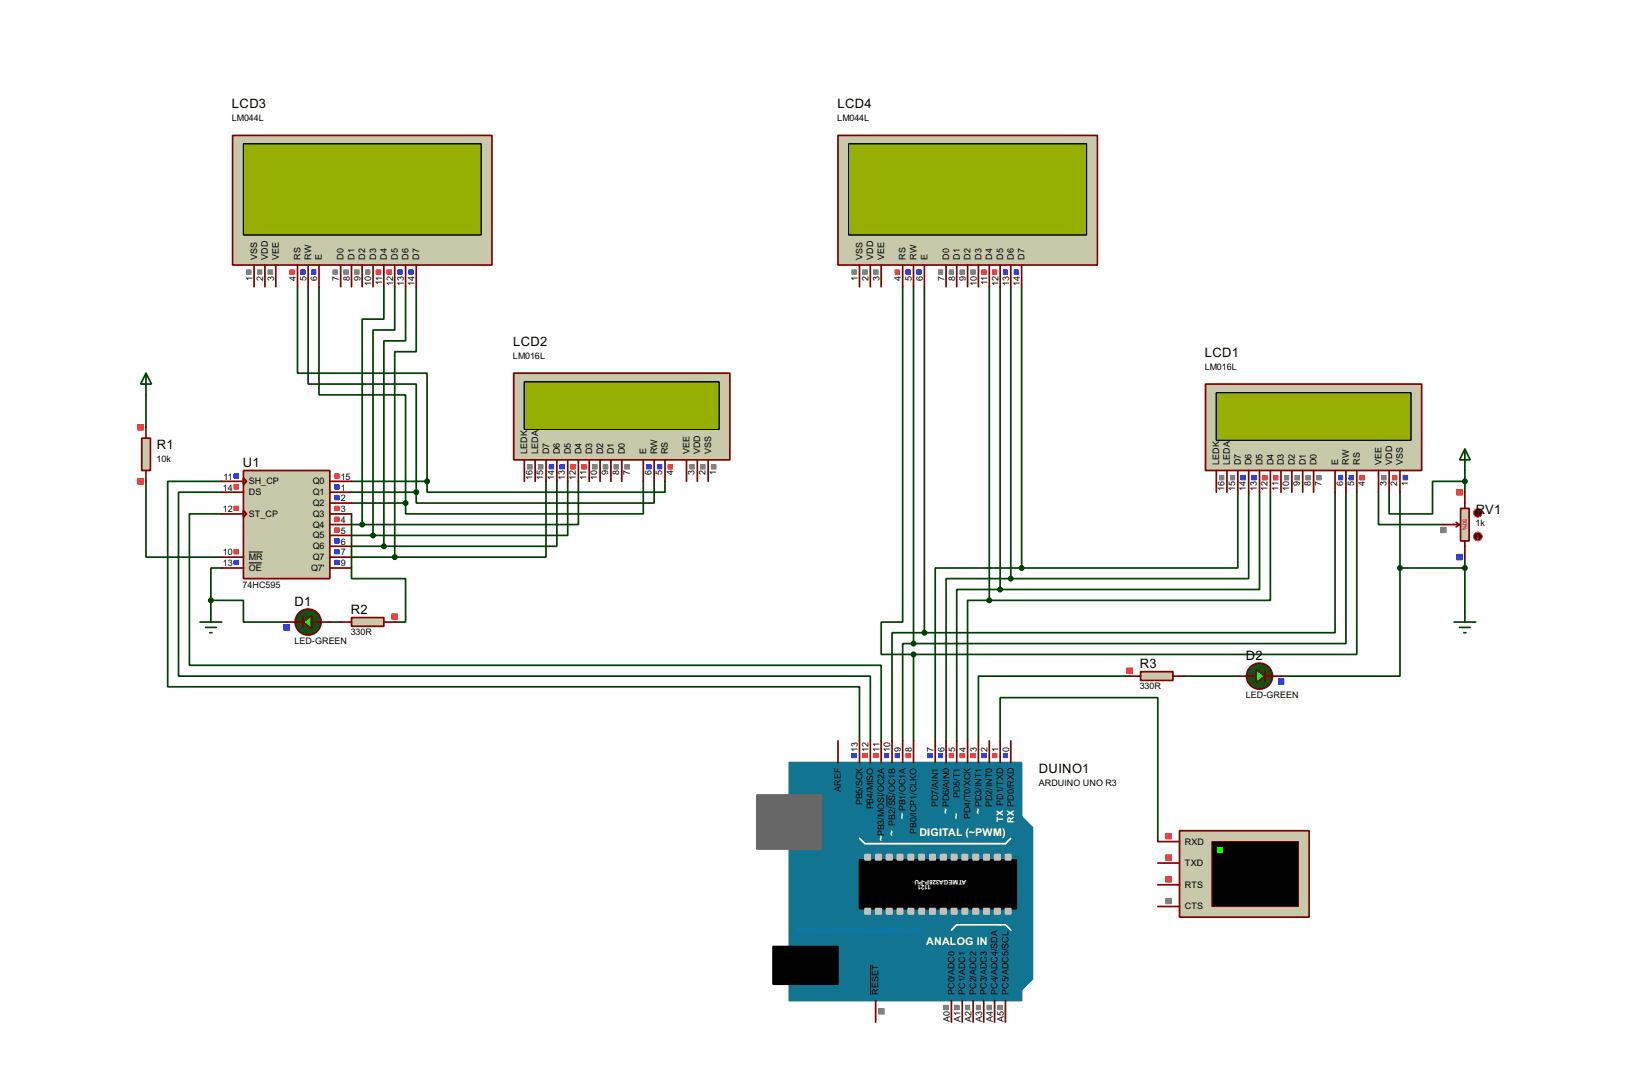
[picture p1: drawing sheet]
<svg xmlns="http://www.w3.org/2000/svg" width="383mm" height="256mm" viewBox="0 0 383 256" stroke-linecap="round" stroke-linejoin="round" font-family="sans-serif">
<g fill="none" stroke="#004000" stroke-width=".4">
<path d="M69.9 67.4v20.3h30.5v25.4M72.4 67.4v22.8h25.4v25.4M75 67.4v25.4h20.3v25.4M90.2 67.4v7.6h-5.1v48.2M92.8 67.4v10.1h-5.1v48.3M95.3 67.4v12.7h-5.1v48.2M97.8 67.4v15.2h-5v48.3M212.1 67.4v78.7h-5v7.6h7.6M214.7 67.4v83.8M217.2 67.4v81.2M232.5 67.4v73.6M235 67.4v71.1"/>
<path d="M237.5 67.4v68.5M240.1 67.4v66M34.3 92.8v7.6M34.3 113.1v17.8h17.8M52.1 113.1h-12.7v48.2h162.6v12.7M52.1 115.6h-10.1v43.2h162.5v15.2M82.6 113.1h17.8M82.6 115.6h15.2M82.6 118.2h12.7M100.4 113.1v2.5h55.9v-2.5M128.3 113.1v17.8h-35.5M130.9 113.1v15.2h-40.7"/>
<path d="M133.4 113.1v12.7h-45.7M135.9 113.1v10.1h-50.8M151.2 113.1v7.6h-55.9v-2.5M153.7 113.1v5.1h-55.9v-2.6M290.9 115.6v17.8h-50.8M293.4 115.6v20.3h-55.9M296 115.6v22.9h-61M298.5 115.6v25.4h-66M313.7 115.6v33h-96.5M316.3 115.6v35.6h-101.6M318.8 115.6v38.1h-104.1M323.9 115.6v7.6h15.2"/>
<path d="M329 115.6v17.8M344.2 113.1h-7.6v7.6h-10.2v-5.1M344.2 110.5v5.1M52.1 120.7h-7.6v35.6h162.6v17.7M52.1 133.4h-2.5v7.6M82.6 120.7v15.2h12.7v10.2h-2.5M82.6 123.2h2.5M82.6 125.8h5.1M82.6 128.3h7.6M82.6 130.9h10.2M235 138.5h-10.2v35.5M237.5 135.9h-15.2v38.1"/>
<path d="M240.1 133.4h-20.3v40.6M329 133.4v25.4h-28M329 133.4h15.2M344.2 130.9v12.7M49.6 141h7.6v5.1h10.2M49.6 141v2.6M77.5 146.1h2.6M214.7 151.2h-2.6v22.8M214.7 153.7v20.3M217.2 148.6h-7.6v25.4M232.5 141h-5.1v33M265.5 158.8h-35.6v15.2"/>
<path d="M278.2 158.8h12.7M235 174v-10.1h37.1v33.8"/>
</g>
<path d="M240.1 191.8l2.5 2.6v35.5l-2.5 2.6z" fill-rule="evenodd" fill="#117491" stroke="#117491" stroke-width=".4"/>
<path d="M185.5 179.1h54.6v55.9h-54.6z" fill="#117491" stroke="#117491" stroke-width=".4"/>
<path d="M177.9 186.7h15.2v12.7h-15.2z" fill="#686767" stroke="#686767" stroke-width=".4"/>
<path d="M202 202h36.8v11.4h-36.8zM181.7 222.3h15.2v8.9h-15.2z" fill="#000" stroke="#000" stroke-width=".4"/>
<path d="M202 196.9l1.3 1.3h33l1.2-1.3M223.6 218.5l1.2-1.3h11.5l1.2 1.3" fill="none" stroke="#fff" stroke-width=".4"/>
<g fill="#c0c0c0" stroke="#c0c0c0" stroke-width=".4">
<path d="M203.3 200.7h1.2v1.3h-1.2z"/>
<path d="M205.8 200.7h1.3v1.3h-1.3z"/>
<path d="M208.3 200.7h1.3v1.3h-1.3z"/>
<path d="M210.9 200.7h1.2v1.3h-1.2z"/>
<path d="M213.4 200.7h1.3v1.3h-1.3z"/>
<path d="M216 200.7h1.2v1.3h-1.2z"/>
<path d="M218.5 200.7h1.3v1.3h-1.3z"/>
<path d="M221 200.7h1.3v1.3h-1.3z"/>
<path d="M223.6 200.7h1.2v1.3h-1.2z"/>
<path d="M226.1 200.7h1.3v1.3h-1.3z"/>
<path d="M228.7 200.7h1.2v1.3h-1.2z"/>
<path d="M231.2 200.7h1.3v1.3h-1.3z"/>
<path d="M233.7 200.7h1.3v1.3h-1.3z"/>
<path d="M236.3 200.7h1.2v1.3h-1.2z"/>
<path d="M203.3 213.4h1.2v1.3h-1.2z"/>
<path d="M205.8 213.4h1.3v1.3h-1.3z"/>
<path d="M208.3 213.4h1.3v1.3h-1.3z"/>
<path d="M210.9 213.4h1.2v1.3h-1.2z"/>
<path d="M213.4 213.4h1.3v1.3h-1.3z"/>
<path d="M216 213.4h1.2v1.3h-1.2z"/>
<path d="M218.5 213.4h1.3v1.3h-1.3z"/>
<path d="M221 213.4h1.3v1.3h-1.3z"/>
<path d="M223.6 213.4h1.2v1.3h-1.2z"/>
<path d="M226.1 213.4h1.3v1.3h-1.3z"/>
<path d="M228.7 213.4h1.2v1.3h-1.2z"/>
<path d="M231.2 213.4h1.3v1.3h-1.3z"/>
<path d="M233.7 213.4h1.3v1.3h-1.3z"/>
<path d="M236.3 213.4h1.2v1.3h-1.2z"/>
</g>
<g fill="none" stroke="#800000" stroke-width=".4">
<path d="M196.9 174v5.1M202 174v5.1M204.5 174v5.1M207.1 174v5.1M209.6 174v5.1M212.1 174v5.1M214.7 174v5.1M219.8 174v5.1M222.3 174v5.1M224.8 174v5.1M227.4 174v5.1M229.9 174v5.1"/>
<path d="M232.5 174v5.1M235 174v5.1M237.5 174v5.1M205.8 235v5.1M223.6 235v5.1M226.1 235v5.1M228.7 235v5.1M231.2 235v5.1M233.7 235v5.1M236.3 235v5.1"/>
</g>
<path d="M208.4 186.6v2.8M204.6 226.6v7.1" fill="none" stroke="#000" stroke-width=".23"/>
<g fill="none" stroke="#4040ff" stroke-width=".23">
<path d="M200.2 177h1M200.2 177.1h1M200.2 177.2h1M200.2 177.3h1M200.2 177.4h1M200.2 177.5h1M200.2 177.6h1M200.2 177.7h1M200.2 177.8h1M200.2 177.9h1M200.2 178h1M207.8 177h1"/>
<path d="M207.8 177.1h1M207.8 177.2h1M207.8 177.3h1M207.8 177.4h1M207.8 177.5h1M207.8 177.6h1M207.8 177.7h1M207.8 177.8h1M207.8 177.9h1M207.8 178h1M210.4 177h1M210.4 177.1h1"/>
<path d="M210.4 177.2h1M210.4 177.3h1M210.4 177.4h1M210.4 177.5h1M210.4 177.6h1M210.4 177.7h1M210.4 177.8h1M210.4 177.9h1M210.4 178h1M218 177h1M218 177.1h1M218 177.2h1"/>
<path d="M218 177.3h1M218 177.4h1M218 177.5h1M218 177.6h1M218 177.7h1M218 177.8h1M218 177.9h1M218 178h1M220.5 177h1M220.5 177.1h1M220.5 177.2h1M220.5 177.3h1"/>
<path d="M220.5 177.4h1M220.5 177.5h1M220.5 177.6h1M220.5 177.7h1M220.5 177.8h1M220.5 177.9h1M220.5 178h1M230.7 177h1M230.7 177.1h1M230.7 177.2h1M230.7 177.3h1M230.7 177.4h1"/>
<path d="M230.7 177.5h1M230.7 177.6h1M230.7 177.7h1M230.7 177.8h1M230.7 177.9h1M230.7 178h1M235.8 177h1M235.8 177.1h1M235.8 177.2h1M235.8 177.3h1M235.8 177.4h1M235.8 177.5h1"/>
<path d="M235.8 177.6h1M235.8 177.7h1M235.8 177.8h1M235.8 177.9h1M235.8 178h1"/>
</g>
<g fill="none" stroke="#ff4040" stroke-width=".23">
<path d="M202.7 177h1.1M202.7 177.1h1.1M202.7 177.2h1.1M202.7 177.3h1.1M202.7 177.4h1.1M202.7 177.5h1.1M202.7 177.6h1.1M202.7 177.7h1.1M202.7 177.8h1.1M202.7 177.9h1.1M202.7 178h1.1M205.3 177h1"/>
<path d="M205.3 177.1h1M205.3 177.2h1M205.3 177.3h1M205.3 177.4h1M205.3 177.5h1M205.3 177.6h1M205.3 177.7h1M205.3 177.8h1M205.3 177.9h1M205.3 178h1M212.9 177h1M212.9 177.1h1"/>
<path d="M212.9 177.2h1M212.9 177.3h1M212.9 177.4h1M212.9 177.5h1M212.9 177.6h1M212.9 177.7h1M212.9 177.8h1M212.9 177.9h1M212.9 178h1M223.1 177h1M223.1 177.1h1M223.1 177.2h1"/>
<path d="M223.1 177.3h1M223.1 177.4h1M223.1 177.5h1M223.1 177.6h1M223.1 177.7h1M223.1 177.8h1M223.1 177.9h1M223.1 178h1M225.6 177h1M225.6 177.1h1M225.6 177.2h1M225.6 177.3h1"/>
<path d="M225.6 177.4h1M225.6 177.5h1M225.6 177.6h1M225.6 177.7h1M225.6 177.8h1M225.6 177.9h1M225.6 178h1M228.1 177h1.1M228.1 177.1h1.1M228.1 177.2h1.1M228.1 177.3h1.1M228.1 177.4h1.1"/>
<path d="M228.1 177.5h1.1M228.1 177.6h1.1M228.1 177.7h1.1M228.1 177.8h1.1M228.1 177.9h1.1M228.1 178h1.1M233.2 177h1M233.2 177.1h1M233.2 177.2h1M233.2 177.3h1M233.2 177.4h1M233.2 177.5h1"/>
<path d="M233.2 177.6h1M233.2 177.7h1M233.2 177.8h1M233.2 177.9h1M233.2 178h1"/>
</g>
<g fill="none" stroke="#808080" stroke-width=".23">
<path d="M206.4 236.9h1.3M206.4 237h1.3M206.4 237.1h1.3M206.4 237.2h1.3M206.4 237.3h1.3M206.4 237.4h1.3M206.4 237.5h1.3M206.4 237.6h1.3M206.4 237.7h1.3M206.4 237.8h1.3M206.4 237.9h1.3M206.4 238h1.3"/>
<path d="M206.4 238.1h1.3M206.4 238.2h1.3M221.8 236.1h1M221.8 236.2h1M221.8 236.3h1M221.8 236.4h1M221.8 236.5h1M221.8 236.6h1M221.8 236.7h1M221.8 236.8h1M221.8 236.9h1M221.8 237h1"/>
<path d="M221.8 237.1h1M221.8 237.2h1M224.3 236.1h1.1M224.3 236.2h1.1M224.3 236.3h1.1M224.3 236.4h1.1M224.3 236.5h1.1M224.3 236.6h1.1M224.3 236.7h1.1M224.3 236.8h1.1M224.3 236.9h1.1M224.3 237h1.1"/>
<path d="M224.3 237.1h1.1M224.3 237.2h1.1M226.9 236.1h1M226.9 236.2h1M226.9 236.3h1M226.9 236.4h1M226.9 236.5h1M226.9 236.6h1M226.9 236.7h1M226.9 236.8h1M226.9 236.9h1M226.9 237h1"/>
<path d="M226.9 237.1h1M226.9 237.2h1M229.4 236.1h1M229.4 236.2h1M229.4 236.3h1M229.4 236.4h1M229.4 236.5h1M229.4 236.6h1M229.4 236.7h1M229.4 236.8h1M229.4 236.9h1M229.4 237h1"/>
<path d="M229.4 237.1h1M229.4 237.2h1M232 236.1h1M232 236.2h1M232 236.3h1M232 236.4h1M232 236.5h1M232 236.6h1M232 236.7h1M232 236.8h1M232 236.9h1M232 237h1"/>
<path d="M232 237.1h1M232 237.2h1M234.5 236.1h1M234.5 236.2h1M234.5 236.3h1M234.5 236.4h1M234.5 236.5h1M234.5 236.6h1M234.5 236.7h1M234.5 236.8h1M234.5 236.9h1M234.5 237h1"/>
<path d="M234.5 237.1h1M234.5 237.2h1"/>
</g>
<path d="M283.3 90.2h50.8v20.3h-50.8z" fill="#c8c8aa" stroke="#800000" stroke-width=".4"/>
<path d="M285.8 92.3h45.7v11.1h-45.7z" fill="#324600" stroke="#000" stroke-width=".25"/>
<path d="M285.8 92.3h45.7v11.1h-45.7z" fill="#96af00" stroke="#000" stroke-width=".25"/>
<g fill="none" stroke="#800000" stroke-width=".4">
<path d="M285.8 110.5v5.1M288.3 110.5v5.1M290.9 110.5v5.1M293.4 110.5v5.1M296 110.5v5.1M298.5 110.5v5.1M301 110.5v5.1M303.6 110.5v5.1M306.1 110.5v5.1M308.7 110.5v5.1M313.7 110.5v5.1M316.3 110.5v5.1"/>
<path d="M318.8 110.5v5.1M323.9 110.5v5.1M326.4 110.5v5.1M329 110.5v5.1"/>
</g>
<g fill="none" stroke="#4040ff" stroke-width=".23">
<path d="M291.6 111.7h1.1M291.6 111.8h1.1M291.6 111.9h1.1M291.6 112h1.1M291.6 112.1h1.1M291.6 112.2h1.1M291.6 112.3h1.1M291.6 112.4h1.1M291.6 112.5h1.1M291.6 112.6h1.1M291.6 112.7h1.1M294.2 111.7h1"/>
<path d="M294.2 111.8h1M294.2 111.9h1M294.2 112h1M294.2 112.1h1M294.2 112.2h1M294.2 112.3h1M294.2 112.4h1M294.2 112.5h1M294.2 112.6h1M294.2 112.7h1M314.5 111.7h1M314.5 111.8h1"/>
<path d="M314.5 111.9h1M314.5 112h1M314.5 112.1h1M314.5 112.2h1M314.5 112.3h1M314.5 112.4h1M314.5 112.5h1M314.5 112.6h1M314.5 112.7h1M317 111.7h1.1M317 111.8h1.1M317 111.9h1.1"/>
<path d="M317 112h1.1M317 112.1h1.1M317 112.2h1.1M317 112.3h1.1M317 112.4h1.1M317 112.5h1.1M317 112.6h1.1M317 112.7h1.1M329.7 111.7h1.1M329.7 111.8h1.1M329.7 111.9h1.1M329.7 112h1.1"/>
<path d="M329.7 112.1h1.1M329.7 112.2h1.1M329.7 112.3h1.1M329.7 112.4h1.1M329.7 112.5h1.1M329.7 112.6h1.1M329.7 112.7h1.1"/>
</g>
<g fill="none" stroke="#ff4040" stroke-width=".23">
<path d="M296.7 111.7h1M296.7 111.8h1M296.7 111.9h1M296.7 112h1M296.7 112.1h1M296.7 112.2h1M296.7 112.3h1M296.7 112.4h1M296.7 112.5h1M296.7 112.6h1M296.7 112.7h1M299.3 111.7h1"/>
<path d="M299.3 111.8h1M299.3 111.9h1M299.3 112h1M299.3 112.1h1M299.3 112.2h1M299.3 112.3h1M299.3 112.4h1M299.3 112.5h1M299.3 112.6h1M299.3 112.7h1M319.6 111.7h1M319.6 111.8h1"/>
<path d="M319.6 111.9h1M319.6 112h1M319.6 112.1h1M319.6 112.2h1M319.6 112.3h1M319.6 112.4h1M319.6 112.5h1M319.6 112.6h1M319.6 112.7h1M327.2 111.7h1M327.2 111.8h1M327.2 111.9h1"/>
<path d="M327.2 112h1M327.2 112.1h1M327.2 112.2h1M327.2 112.3h1M327.2 112.4h1M327.2 112.5h1M327.2 112.6h1M327.2 112.7h1"/>
</g>
<g fill="none" stroke="#808080" stroke-width=".23">
<path d="M286.6 111.7h1M286.6 111.8h1M286.6 111.9h1M286.6 112h1M286.6 112.1h1M286.6 112.2h1M286.6 112.3h1M286.6 112.4h1M286.6 112.5h1M286.6 112.6h1M286.6 112.7h1M289.1 111.7h1"/>
<path d="M289.1 111.8h1M289.1 111.9h1M289.1 112h1M289.1 112.1h1M289.1 112.2h1M289.1 112.3h1M289.1 112.4h1M289.1 112.5h1M289.1 112.6h1M289.1 112.7h1M301.8 111.7h1M301.8 111.8h1"/>
<path d="M301.8 111.9h1M301.8 112h1M301.8 112.1h1M301.8 112.2h1M301.8 112.3h1M301.8 112.4h1M301.8 112.5h1M301.8 112.6h1M301.8 112.7h1M304.3 111.7h1.1M304.3 111.8h1.1M304.3 111.9h1.1"/>
<path d="M304.3 112h1.1M304.3 112.1h1.1M304.3 112.2h1.1M304.3 112.3h1.1M304.3 112.4h1.1M304.3 112.5h1.1M304.3 112.6h1.1M304.3 112.7h1.1M306.9 111.7h1M306.9 111.8h1M306.9 111.9h1M306.9 112h1"/>
<path d="M306.9 112.1h1M306.9 112.2h1M306.9 112.3h1M306.9 112.4h1M306.9 112.5h1M306.9 112.6h1M306.9 112.7h1M309.4 111.7h1M309.4 111.8h1M309.4 111.9h1M309.4 112h1M309.4 112.1h1"/>
<path d="M309.4 112.2h1M309.4 112.3h1M309.4 112.4h1M309.4 112.5h1M309.4 112.6h1M309.4 112.7h1M324.7 111.7h1M324.7 111.8h1M324.7 111.9h1M324.7 112h1M324.7 112.1h1M324.7 112.2h1"/>
<path d="M324.7 112.3h1M324.7 112.4h1M324.7 112.5h1M324.7 112.6h1M324.7 112.7h1"/>
</g>
<path d="M344.2 105.5l1.3 2.5h-2.5zM344.2 105.5v5" fill="none" stroke="#004000" stroke-width=".4"/>
<path d="M343.2 119.4h2v7.7h-2z" fill="#c8c8aa" stroke="#800000" stroke-width=".4"/>
<path d="M344.2 115.6v3.8M339.1 123.2h3.9M342.2 122.7l.8 .5M343 123.2l-.8 .6M344.2 127.1v3.8" fill="none" stroke="#800000" stroke-width=".4"/>
<circle cx="347.2" cy="120.5" r="1" fill="#400000" stroke="#f00" stroke-width=".23"/>
<path d="M347.3 119.9l.2 .3M347.3 119.9l-.3 .3M347.3 119.9v1.1" fill="none" stroke="#f00" stroke-width=".23"/>
<circle cx="347.2" cy="126" r="1" fill="#400000" stroke="#f00" stroke-width=".23"/>
<path d="M347 126.3l.3 .2M347.3 125.5v1M347.5 126.3l-.2 .2" fill="none" stroke="#f00" stroke-width=".23"/>
<g fill="none" stroke="#4040ff" stroke-width=".23">
<path d="M342.3 130.2h1.3M342.3 130.3h1.3M342.3 130.4h1.3M342.3 130.5h1.3M342.3 130.6h1.3M342.3 130.7h1.3M342.3 130.8h1.3M342.3 130.9h1.3M342.3 131h1.3M342.3 131.1h1.3M342.3 131.2h1.3M342.3 131.3h1.3"/>
<path d="M342.3 131.4h1.3M342.3 131.5h1.3"/>
</g>
<g fill="none" stroke="#ff4040" stroke-width=".23">
<path d="M342.3 115h1.3M342.3 115.1h1.3M342.3 115.2h1.3M342.3 115.3h1.3M342.3 115.4h1.3M342.3 115.5h1.3M342.3 115.6h1.3M342.3 115.7h1.3M342.3 115.8h1.3M342.3 115.9h1.3M342.3 116h1.3M342.3 116.1h1.3"/>
<path d="M342.3 116.2h1.3M342.3 116.3h1.3"/>
</g>
<g fill="none" stroke="#808080" stroke-width=".23">
<path d="M338.5 123.9h1.3M338.5 124h1.3M338.5 124.1h1.3M338.5 124.2h1.3M338.5 124.3h1.3M338.5 124.4h1.3M338.5 124.5h1.3M338.5 124.6h1.3M338.5 124.7h1.3M338.5 124.8h1.3M338.5 124.9h1.3M338.5 125h1.3"/>
<path d="M338.5 125.1h1.3"/>
</g>
<g fill="#004000" stroke="#004000" stroke-width=".4">
<circle cx="344.2" cy="113.1" r=".5"/>
<circle cx="344.2" cy="133.4" r=".5"/>
</g>
<path d="M277.2 195.1h30.4v20.3h-30.4z" fill="#c8c8aa" stroke="#800000" stroke-width=".4"/>
<path d="M284.8 197.7h20.3v15.2h-20.3z" fill="#000" stroke="#800000" stroke-width=".25"/>
<path d="M286.1 198.9h1.2v1.3h-1.2z" fill="#0f0"/>
<path d="M272.1 197.7h5.1M272.1 207.8h5.1M272.1 202.7h5.1M272.1 212.9h5.1" fill="none" stroke="#800000" stroke-width=".4"/>
<g fill="none" stroke="#ff4040" stroke-width=".23">
<path d="M274 195.8h1.3M274 195.9h1.3M274 196h1.3M274 196.1h1.3M274 196.2h1.3M274 196.3h1.3M274 196.4h1.3M274 196.5h1.3M274 196.6h1.3M274 196.7h1.3M274 196.8h1.3M274 196.9h1.3"/>
<path d="M274 197h1.3M274 205.9h1.3M274 206h1.3M274 206.1h1.3M274 206.2h1.3M274 206.3h1.3M274 206.4h1.3M274 206.5h1.3M274 206.6h1.3M274 206.7h1.3M274 206.8h1.3M274 206.9h1.3"/>
<path d="M274 207h1.3M274 207.1h1.3M274 200.8h1.3M274 200.9h1.3M274 201h1.3M274 201.1h1.3M274 201.2h1.3M274 201.3h1.3M274 201.4h1.3M274 201.5h1.3M274 201.6h1.3M274 201.7h1.3"/>
<path d="M274 201.8h1.3M274 201.9h1.3M274 202h1.3M274 202.1h1.3"/>
</g>
<g fill="none" stroke="#808080" stroke-width=".23">
<path d="M274 211h1.3M274 211.1h1.3M274 211.2h1.3M274 211.3h1.3M274 211.4h1.3M274 211.5h1.3M274 211.6h1.3M274 211.7h1.3M274 211.8h1.3M274 211.9h1.3M274 212h1.3M274 212.1h1.3"/>
<path d="M274 212.2h1.3M274 212.3h1.3"/>
</g>
<path d="M57.2 110.5h20.3v25.4h-20.3z" fill="#c8c8aa" stroke="#800000" stroke-width=".4"/>
<g fill="none" stroke="#800000" stroke-width=".4">
<path d="M52.1 113.1h5.1M52.1 115.6h5.1M57.2 112.3l.8 .8-.8 .7zM57.2 119.9l.8 .8-.8 .8zM77.5 113.1h5.1M77.5 115.6h5.1M77.5 118.2h5.1M52.1 120.7h5.1M52.1 130.9h5.1M52.1 133.4h5.1M77.5 120.7h5.1M77.5 123.2h5.1"/>
<path d="M77.5 125.8h5.1M77.5 128.3h5.1M77.5 130.9h5.1M77.5 133.4h5.1"/>
</g>
<path d="M58.5 129.7h3.2M58.5 132.2h3" fill="none" stroke="#000" stroke-width=".23"/>
<g fill="none" stroke="#ff4040" stroke-width=".23">
<path d="M55 118.9h1.1M55 119h1.1M55 119.1h1.1M55 119.2h1.1M55 119.3h1.1M55 119.4h1.1M55 119.5h1.1M55 119.6h1.1M55 119.7h1.1M55 119.8h1.1M55 119.9h1.1M55 113.8h1.1"/>
<path d="M55 113.9h1.1M55 114h1.1M55 114.1h1.1M55 114.2h1.1M55 114.3h1.1M55 114.4h1.1M55 114.5h1.1M55 114.6h1.1M55 114.7h1.1M55 114.8h1.1M55 114.9h1.1M78.7 111.3h1"/>
<path d="M78.7 111.4h1M78.7 111.5h1M78.7 111.6h1M78.7 111.7h1M78.7 111.8h1M78.7 111.9h1M78.7 112h1M78.7 112.1h1M78.7 112.2h1M78.7 112.3h1M78.7 118.9h1M78.7 119h1"/>
<path d="M78.7 119.1h1M78.7 119.2h1M78.7 119.3h1M78.7 119.4h1M78.7 119.5h1M78.7 119.6h1M78.7 119.7h1M78.7 119.8h1M78.7 119.9h1M55 129.1h1.1M55 129.2h1.1M55 129.3h1.1"/>
<path d="M55 129.4h1.1M55 129.5h1.1M55 129.6h1.1M55 129.7h1.1M55 129.8h1.1M55 129.9h1.1M55 130h1.1M55 130.1h1.1M78.7 121.5h1M78.7 121.6h1M78.7 121.7h1M78.7 121.8h1"/>
<path d="M78.7 121.9h1M78.7 122h1M78.7 122.1h1M78.7 122.2h1M78.7 122.3h1M78.7 122.4h1M78.7 122.5h1M78.7 124h1M78.7 124.1h1M78.7 124.2h1M78.7 124.3h1M78.7 124.4h1"/>
<path d="M78.7 124.5h1M78.7 124.6h1M78.7 124.7h1M78.7 124.8h1M78.7 124.9h1M78.7 125h1"/>
</g>
<g fill="none" stroke="#4040ff" stroke-width=".23">
<path d="M55 111.3h1.1M55 111.4h1.1M55 111.5h1.1M55 111.6h1.1M55 111.7h1.1M55 111.8h1.1M55 111.9h1.1M55 112h1.1M55 112.1h1.1M55 112.2h1.1M55 112.3h1.1M78.7 113.8h1"/>
<path d="M78.7 113.9h1M78.7 114h1M78.7 114.1h1M78.7 114.2h1M78.7 114.3h1M78.7 114.4h1M78.7 114.5h1M78.7 114.6h1M78.7 114.7h1M78.7 114.8h1M78.7 114.9h1M78.7 116.4h1"/>
<path d="M78.7 116.5h1M78.7 116.6h1M78.7 116.7h1M78.7 116.8h1M78.7 116.9h1M78.7 117h1M78.7 117.1h1M78.7 117.2h1M78.7 117.3h1M78.7 117.4h1M55 131.6h1.1M55 131.7h1.1"/>
<path d="M55 131.8h1.1M55 131.9h1.1M55 132h1.1M55 132.1h1.1M55 132.2h1.1M55 132.3h1.1M55 132.4h1.1M55 132.5h1.1M55 132.6h1.1M78.7 126.5h1M78.7 126.6h1M78.7 126.7h1"/>
<path d="M78.7 126.8h1M78.7 126.9h1M78.7 127h1M78.7 127.1h1M78.7 127.2h1M78.7 127.3h1M78.7 127.4h1M78.7 127.5h1M78.7 127.6h1M78.7 129.1h1M78.7 129.2h1M78.7 129.3h1"/>
<path d="M78.7 129.4h1M78.7 129.5h1M78.7 129.6h1M78.7 129.7h1M78.7 129.8h1M78.7 129.9h1M78.7 130h1M78.7 130.1h1M78.7 131.6h1M78.7 131.7h1M78.7 131.8h1M78.7 131.9h1"/>
<path d="M78.7 132h1M78.7 132.1h1M78.7 132.2h1M78.7 132.3h1M78.7 132.4h1M78.7 132.5h1M78.7 132.6h1"/>
</g>
<path d="M120.7 87.7h50.8v20.3h-50.8z" fill="#c8c8aa" stroke="#800000" stroke-width=".4"/>
<path d="M123.2 89.7h45.8v11.2h-45.8z" fill="#324600" stroke="#000" stroke-width=".25"/>
<path d="M123.2 89.7h45.8v11.2h-45.8z" fill="#96af00" stroke="#000" stroke-width=".25"/>
<g fill="none" stroke="#800000" stroke-width=".4">
<path d="M123.2 108v5.1M125.8 108v5.1M128.3 108v5.1M130.9 108v5.1M133.4 108v5.1M135.9 108v5.1M138.5 108v5.1M141 108v5.1M143.6 108v5.1M146.1 108v5.1M151.2 108v5.1M153.7 108v5.1"/>
<path d="M156.3 108v5.1M161.3 108v5.1M163.9 108v5.1M166.4 108v5.1"/>
</g>
<g fill="none" stroke="#4040ff" stroke-width=".23">
<path d="M129.1 109.1h1M129.1 109.2h1M129.1 109.3h1M129.1 109.4h1M129.1 109.5h1M129.1 109.6h1M129.1 109.7h1M129.1 109.8h1M129.1 109.9h1M129.1 110h1M129.1 110.1h1M129.1 110.2h1"/>
<path d="M131.6 109.1h1M131.6 109.2h1M131.6 109.3h1M131.6 109.4h1M131.6 109.5h1M131.6 109.6h1M131.6 109.7h1M131.6 109.8h1M131.6 109.9h1M131.6 110h1M131.6 110.1h1M131.6 110.2h1"/>
<path d="M151.9 109.1h1.1M151.9 109.2h1.1M151.9 109.3h1.1M151.9 109.4h1.1M151.9 109.5h1.1M151.9 109.6h1.1M151.9 109.7h1.1M151.9 109.8h1.1M151.9 109.9h1.1M151.9 110h1.1M151.9 110.1h1.1M151.9 110.2h1.1"/>
<path d="M154.5 109.1h1M154.5 109.2h1M154.5 109.3h1M154.5 109.4h1M154.5 109.5h1M154.5 109.6h1M154.5 109.7h1M154.5 109.8h1M154.5 109.9h1M154.5 110h1M154.5 110.1h1M154.5 110.2h1"/>
</g>
<g fill="none" stroke="#ff4040" stroke-width=".23">
<path d="M134.2 109.1h1M134.2 109.2h1M134.2 109.3h1M134.2 109.4h1M134.2 109.5h1M134.2 109.6h1M134.2 109.7h1M134.2 109.8h1M134.2 109.9h1M134.2 110h1M134.2 110.1h1M134.2 110.2h1"/>
<path d="M136.7 109.1h1M136.7 109.2h1M136.7 109.3h1M136.7 109.4h1M136.7 109.5h1M136.7 109.6h1M136.7 109.7h1M136.7 109.8h1M136.7 109.9h1M136.7 110h1M136.7 110.1h1M136.7 110.2h1"/>
<path d="M157 109.1h1M157 109.2h1M157 109.3h1M157 109.4h1M157 109.5h1M157 109.6h1M157 109.7h1M157 109.8h1M157 109.9h1M157 110h1M157 110.1h1M157 110.2h1"/>
</g>
<g fill="none" stroke="#808080" stroke-width=".23">
<path d="M124 109.1h1M124 109.2h1M124 109.3h1M124 109.4h1M124 109.5h1M124 109.6h1M124 109.7h1M124 109.8h1M124 109.9h1M124 110h1M124 110.1h1M124 110.2h1"/>
<path d="M126.5 109.1h1.1M126.5 109.2h1.1M126.5 109.3h1.1M126.5 109.4h1.1M126.5 109.5h1.1M126.5 109.6h1.1M126.5 109.7h1.1M126.5 109.8h1.1M126.5 109.9h1.1M126.5 110h1.1M126.5 110.1h1.1M126.5 110.2h1.1"/>
<path d="M139.2 109.1h1.1M139.2 109.2h1.1M139.2 109.3h1.1M139.2 109.4h1.1M139.2 109.5h1.1M139.2 109.6h1.1M139.2 109.7h1.1M139.2 109.8h1.1M139.2 109.9h1.1M139.2 110h1.1M139.2 110.1h1.1M139.2 110.2h1.1"/>
<path d="M141.8 109.1h1M141.8 109.2h1M141.8 109.3h1M141.8 109.4h1M141.8 109.5h1M141.8 109.6h1M141.8 109.7h1M141.8 109.8h1M141.8 109.9h1M141.8 110h1M141.8 110.1h1M141.8 110.2h1"/>
<path d="M144.3 109.1h1M144.3 109.2h1M144.3 109.3h1M144.3 109.4h1M144.3 109.5h1M144.3 109.6h1M144.3 109.7h1M144.3 109.8h1M144.3 109.9h1M144.3 110h1M144.3 110.1h1M144.3 110.2h1"/>
<path d="M146.9 109.1h1M146.9 109.2h1M146.9 109.3h1M146.9 109.4h1M146.9 109.5h1M146.9 109.6h1M146.9 109.7h1M146.9 109.8h1M146.9 109.9h1M146.9 110h1M146.9 110.1h1M146.9 110.2h1"/>
<path d="M162.1 109.1h1M162.1 109.2h1M162.1 109.3h1M162.1 109.4h1M162.1 109.5h1M162.1 109.6h1M162.1 109.7h1M162.1 109.8h1M162.1 109.9h1M162.1 110h1M162.1 110.1h1M162.1 110.2h1"/>
<path d="M164.6 109.1h1.1M164.6 109.2h1.1M164.6 109.3h1.1M164.6 109.4h1.1M164.6 109.5h1.1M164.6 109.6h1.1M164.6 109.7h1.1M164.6 109.8h1.1M164.6 109.9h1.1M164.6 110h1.1M164.6 110.1h1.1M164.6 110.2h1.1"/>
<path d="M167.2 109.1h1M167.2 109.2h1M167.2 109.3h1M167.2 109.4h1M167.2 109.5h1M167.2 109.6h1M167.2 109.7h1M167.2 109.8h1M167.2 109.9h1M167.2 110h1M167.2 110.1h1M167.2 110.2h1"/>
</g>
<path d="M34.3 87.7l1.3 2.5h-2.5zM34.3 87.7v5.1" fill="none" stroke="#004000" stroke-width=".4"/>
<path d="M33.3 102.9h2.1v7.6h-2.1z" fill="#c8c8aa" stroke="#800000" stroke-width=".4"/>
<path d="M34.3 100.4v2.5M34.3 110.5v2.6" fill="none" stroke="#800000" stroke-width=".4"/>
<g fill="none" stroke="#ff4040" stroke-width=".23">
<path d="M32.4 99.7h1.3M32.4 99.8h1.3M32.4 99.9h1.3M32.4 100h1.3M32.4 100.1h1.3M32.4 100.2h1.3M32.4 100.3h1.3M32.4 100.4h1.3M32.4 100.5h1.3M32.4 100.6h1.3M32.4 100.7h1.3M32.4 100.8h1.3"/>
<path d="M32.4 100.9h1.3M32.4 101h1.3M32.4 112.4h1.3M32.4 112.5h1.3M32.4 112.6h1.3M32.4 112.7h1.3M32.4 112.8h1.3M32.4 112.9h1.3M32.4 113h1.3M32.4 113.1h1.3M32.4 113.2h1.3M32.4 113.3h1.3"/>
<path d="M32.4 113.4h1.3M32.4 113.5h1.3M32.4 113.6h1.3M32.4 113.7h1.3"/>
</g>
<path d="M47 146.1h5.1M48.3 147.4h2.6M49.3 148.6h.5M49.6 143.6v2.5" fill="none" stroke="#004000" stroke-width=".4"/>
<path d="M54.7 31.8h60.9v30.5h-60.9z" fill="#c8c8aa" stroke="#800000" stroke-width=".4"/>
<path d="M57.2 33.8h55.9v21.4h-55.9z" fill="#324600" stroke="#000" stroke-width=".25"/>
<path d="M57.2 33.8h55.9v21.4h-55.9z" fill="#96af00" stroke="#000" stroke-width=".25"/>
<g fill="none" stroke="#800000" stroke-width=".4">
<path d="M59.7 62.3v5.1M62.3 62.3v5.1M64.8 62.3v5.1M69.9 62.3v5.1M72.4 62.3v5.1M75 62.3v5.1M80.1 62.3v5.1M82.6 62.3v5.1M85.1 62.3v5.1M87.7 62.3v5.1M90.2 62.3v5.1M92.8 62.3v5.1"/>
<path d="M95.3 62.3v5.1M97.8 62.3v5.1"/>
</g>
<g fill="none" stroke="#4040ff" stroke-width=".23">
<path d="M70.7 63.4h1M70.7 63.5h1M70.7 63.6h1M70.7 63.7h1M70.7 63.8h1M70.7 63.9h1M70.7 64h1M70.7 64.1h1M70.7 64.2h1M70.7 64.3h1M70.7 64.4h1M73.2 63.4h1"/>
<path d="M73.2 63.5h1M73.2 63.6h1M73.2 63.7h1M73.2 63.8h1M73.2 63.9h1M73.2 64h1M73.2 64.1h1M73.2 64.2h1M73.2 64.3h1M73.2 64.4h1M93.5 63.4h1M93.5 63.5h1"/>
<path d="M93.5 63.6h1M93.5 63.7h1M93.5 63.8h1M93.5 63.9h1M93.5 64h1M93.5 64.1h1M93.5 64.2h1M93.5 64.3h1M93.5 64.4h1M96.1 63.4h1M96.1 63.5h1M96.1 63.6h1"/>
<path d="M96.1 63.7h1M96.1 63.8h1M96.1 63.9h1M96.1 64h1M96.1 64.1h1M96.1 64.2h1M96.1 64.3h1M96.1 64.4h1"/>
</g>
<g fill="none" stroke="#ff4040" stroke-width=".23">
<path d="M68.1 63.4h1M68.1 63.5h1M68.1 63.6h1M68.1 63.7h1M68.1 63.8h1M68.1 63.9h1M68.1 64h1M68.1 64.1h1M68.1 64.2h1M68.1 64.3h1M68.1 64.4h1M88.4 63.4h1.1"/>
<path d="M88.4 63.5h1.1M88.4 63.6h1.1M88.4 63.7h1.1M88.4 63.8h1.1M88.4 63.9h1.1M88.4 64h1.1M88.4 64.1h1.1M88.4 64.2h1.1M88.4 64.3h1.1M88.4 64.4h1.1M91 63.4h1M91 63.5h1"/>
<path d="M91 63.6h1M91 63.7h1M91 63.8h1M91 63.9h1M91 64h1M91 64.1h1M91 64.2h1M91 64.3h1M91 64.4h1"/>
</g>
<g fill="none" stroke="#808080" stroke-width=".23">
<path d="M58 63.4h1M58 63.5h1M58 63.6h1M58 63.7h1M58 63.8h1M58 63.9h1M58 64h1M58 64.1h1M58 64.2h1M58 64.3h1M58 64.4h1M60.5 63.4h1"/>
<path d="M60.5 63.5h1M60.5 63.6h1M60.5 63.7h1M60.5 63.8h1M60.5 63.9h1M60.5 64h1M60.5 64.1h1M60.5 64.2h1M60.5 64.3h1M60.5 64.4h1M63 63.4h1.1M63 63.5h1.1"/>
<path d="M63 63.6h1.1M63 63.7h1.1M63 63.8h1.1M63 63.9h1.1M63 64h1.1M63 64.1h1.1M63 64.2h1.1M63 64.3h1.1M63 64.4h1.1M78.3 63.4h1M78.3 63.5h1M78.3 63.6h1"/>
<path d="M78.3 63.7h1M78.3 63.8h1M78.3 63.9h1M78.3 64h1M78.3 64.1h1M78.3 64.2h1M78.3 64.3h1M78.3 64.4h1M80.8 63.4h1M80.8 63.5h1M80.8 63.6h1M80.8 63.7h1"/>
<path d="M80.8 63.8h1M80.8 63.9h1M80.8 64h1M80.8 64.1h1M80.8 64.2h1M80.8 64.3h1M80.8 64.4h1M83.4 63.4h1M83.4 63.5h1M83.4 63.6h1M83.4 63.7h1M83.4 63.8h1"/>
<path d="M83.4 63.9h1M83.4 64h1M83.4 64.1h1M83.4 64.2h1M83.4 64.3h1M83.4 64.4h1M85.9 63.4h1M85.9 63.5h1M85.9 63.6h1M85.9 63.7h1M85.9 63.8h1M85.9 63.9h1"/>
<path d="M85.9 64h1M85.9 64.1h1M85.9 64.2h1M85.9 64.3h1M85.9 64.4h1"/>
</g>
<g fill="#004000" stroke="#004000" stroke-width=".4">
<circle cx="100.3" cy="113.1" r=".5"/>
<circle cx="97.8" cy="115.6" r=".5"/>
<circle cx="95.3" cy="118.2" r=".5"/>
<circle cx="85.1" cy="123.2" r=".5"/>
<circle cx="87.6" cy="125.8" r=".5"/>
<circle cx="90.2" cy="128.3" r=".5"/>
<circle cx="92.7" cy="130.9" r=".5"/>
</g>
<path d="M196.9 31.8h61v30.5h-61z" fill="#c8c8aa" stroke="#800000" stroke-width=".4"/>
<path d="M199.4 33.8h55.9v21.4h-55.9z" fill="#324600" stroke="#000" stroke-width=".25"/>
<path d="M199.4 33.8h55.9v21.4h-55.9z" fill="#96af00" stroke="#000" stroke-width=".25"/>
<g fill="none" stroke="#800000" stroke-width=".4">
<path d="M202 62.3v5.1M204.5 62.3v5.1M207.1 62.3v5.1M212.1 62.3v5.1M214.7 62.3v5.1M217.2 62.3v5.1M222.3 62.3v5.1M224.8 62.3v5.1M227.4 62.3v5.1M229.9 62.3v5.1M232.5 62.3v5.1M235 62.3v5.1"/>
<path d="M237.5 62.3v5.1M240.1 62.3v5.1"/>
</g>
<g fill="none" stroke="#4040ff" stroke-width=".23">
<path d="M212.9 63.4h1M212.9 63.5h1M212.9 63.6h1M212.9 63.7h1M212.9 63.8h1M212.9 63.9h1M212.9 64h1M212.9 64.1h1M212.9 64.2h1M212.9 64.3h1M212.9 64.4h1M215.4 63.4h1.1"/>
<path d="M215.4 63.5h1.1M215.4 63.6h1.1M215.4 63.7h1.1M215.4 63.8h1.1M215.4 63.9h1.1M215.4 64h1.1M215.4 64.1h1.1M215.4 64.2h1.1M215.4 64.3h1.1M215.4 64.4h1.1M235.8 63.4h1M235.8 63.5h1"/>
<path d="M235.8 63.6h1M235.8 63.7h1M235.8 63.8h1M235.8 63.9h1M235.8 64h1M235.8 64.1h1M235.8 64.2h1M235.8 64.3h1M235.8 64.4h1M238.3 63.4h1M238.3 63.5h1M238.3 63.6h1"/>
<path d="M238.3 63.7h1M238.3 63.8h1M238.3 63.9h1M238.3 64h1M238.3 64.1h1M238.3 64.2h1M238.3 64.3h1M238.3 64.4h1"/>
</g>
<g fill="none" stroke="#ff4040" stroke-width=".23">
<path d="M210.4 63.4h1M210.4 63.5h1M210.4 63.6h1M210.4 63.7h1M210.4 63.8h1M210.4 63.9h1M210.4 64h1M210.4 64.1h1M210.4 64.2h1M210.4 64.3h1M210.4 64.4h1M230.7 63.4h1"/>
<path d="M230.7 63.5h1M230.7 63.6h1M230.7 63.7h1M230.7 63.8h1M230.7 63.9h1M230.7 64h1M230.7 64.1h1M230.7 64.2h1M230.7 64.3h1M230.7 64.4h1M233.2 63.4h1M233.2 63.5h1"/>
<path d="M233.2 63.6h1M233.2 63.7h1M233.2 63.8h1M233.2 63.9h1M233.2 64h1M233.2 64.1h1M233.2 64.2h1M233.2 64.3h1M233.2 64.4h1"/>
</g>
<g fill="none" stroke="#808080" stroke-width=".23">
<path d="M200.2 63.4h1M200.2 63.5h1M200.2 63.6h1M200.2 63.7h1M200.2 63.8h1M200.2 63.9h1M200.2 64h1M200.2 64.1h1M200.2 64.2h1M200.2 64.3h1M200.2 64.4h1M202.7 63.4h1.1"/>
<path d="M202.7 63.5h1.1M202.7 63.6h1.1M202.7 63.7h1.1M202.7 63.8h1.1M202.7 63.9h1.1M202.7 64h1.1M202.7 64.1h1.1M202.7 64.2h1.1M202.7 64.3h1.1M202.7 64.4h1.1M205.3 63.4h1M205.3 63.5h1"/>
<path d="M205.3 63.6h1M205.3 63.7h1M205.3 63.8h1M205.3 63.9h1M205.3 64h1M205.3 64.1h1M205.3 64.2h1M205.3 64.3h1M205.3 64.4h1M220.5 63.4h1M220.5 63.5h1M220.5 63.6h1"/>
<path d="M220.5 63.7h1M220.5 63.8h1M220.5 63.9h1M220.5 64h1M220.5 64.1h1M220.5 64.2h1M220.5 64.3h1M220.5 64.4h1M223.1 63.4h1M223.1 63.5h1M223.1 63.6h1M223.1 63.7h1"/>
<path d="M223.1 63.8h1M223.1 63.9h1M223.1 64h1M223.1 64.1h1M223.1 64.2h1M223.1 64.3h1M223.1 64.4h1M225.6 63.4h1M225.6 63.5h1M225.6 63.6h1M225.6 63.7h1M225.6 63.8h1"/>
<path d="M225.6 63.9h1M225.6 64h1M225.6 64.1h1M225.6 64.2h1M225.6 64.3h1M225.6 64.4h1M228.1 63.4h1.1M228.1 63.5h1.1M228.1 63.6h1.1M228.1 63.7h1.1M228.1 63.8h1.1M228.1 63.9h1.1"/>
<path d="M228.1 64h1.1M228.1 64.1h1.1M228.1 64.2h1.1M228.1 64.3h1.1M228.1 64.4h1.1"/>
</g>
<g fill="#004000" stroke="#004000" stroke-width=".4">
<circle cx="240" cy="133.4" r=".5"/>
<circle cx="237.5" cy="135.9" r=".5"/>
<circle cx="235" cy="138.5" r=".5"/>
<circle cx="232.4" cy="141" r=".5"/>
<circle cx="217.2" cy="148.6" r=".5"/>
<circle cx="214.6" cy="151.2" r=".5"/>
<circle cx="214.6" cy="153.7" r=".5"/>
</g>
<circle cx="72.4" cy="146.1" r="3.1" fill="#007000" stroke="#800000" stroke-width=".4"/>
<path d="M69.4 146.1h1.8M71.2 144.8v2.6M73.2 146.1h2.3" fill="none" stroke="#800000" stroke-width=".4"/>
<path d="M71.2 146.1l2-1.5v3z" fill="#00e000" stroke="#800000" stroke-width=".4"/>
<path d="M67.4 146.1h2.5M75 146.1h2.5" fill="none" stroke="#800000" stroke-width=".4"/>
<g fill="none" stroke="#4040ff" stroke-width=".23">
<path d="M66.7 146.7h1.3M66.7 146.8h1.3M66.7 146.9h1.3M66.7 147h1.3M66.7 147.1h1.3M66.7 147.2h1.3M66.7 147.3h1.3M66.7 147.4h1.3M66.7 147.5h1.3M66.7 147.6h1.3M66.7 147.7h1.3M66.7 147.8h1.3"/>
<path d="M66.7 147.9h1.3M66.7 148h1.3"/>
</g>
<path d="M82.6 145.1h7.6v2h-7.6z" fill="#c8c8aa" stroke="#800000" stroke-width=".4"/>
<path d="M80.1 146.1h2.5M90.2 146.1h2.6" fill="none" stroke="#800000" stroke-width=".4"/>
<g fill="none" stroke="#ff4040" stroke-width=".23">
<path d="M92.1 144.2h1.3M92.1 144.3h1.3M92.1 144.4h1.3M92.1 144.5h1.3M92.1 144.6h1.3M92.1 144.7h1.3M92.1 144.8h1.3M92.1 144.9h1.3M92.1 145h1.3M92.1 145.1h1.3M92.1 145.2h1.3M92.1 145.3h1.3"/>
<path d="M92.1 145.4h1.3M92.1 145.5h1.3"/>
</g>
<circle cx="49.5" cy="141" r=".5" fill="#004000" stroke="#004000" stroke-width=".4"/>
<circle cx="295.9" cy="158.8" r="3.1" fill="#007000" stroke="#800000" stroke-width=".4"/>
<path d="M292.9 158.8h2.3M297.2 157.5v2.6M297.2 158.8h1.8" fill="none" stroke="#800000" stroke-width=".4"/>
<path d="M295.2 157.3l2 1.5-2 1.5z" fill="#00e000" stroke="#800000" stroke-width=".4"/>
<path d="M290.9 158.8h2.5M298.5 158.8h2.5" fill="none" stroke="#800000" stroke-width=".4"/>
<g fill="none" stroke="#4040ff" stroke-width=".23">
<path d="M300.4 159.4h1.3M300.4 159.5h1.3M300.4 159.6h1.3M300.4 159.7h1.3M300.4 159.8h1.3M300.4 159.9h1.3M300.4 160h1.3M300.4 160.1h1.3M300.4 160.2h1.3M300.4 160.3h1.3M300.4 160.4h1.3M300.4 160.5h1.3"/>
<path d="M300.4 160.6h1.3M300.4 160.7h1.3"/>
</g>
<path d="M268 157.8h7.6v2h-7.6z" fill="#c8c8aa" stroke="#800000" stroke-width=".4"/>
<path d="M265.5 158.8h2.5M275.6 158.8h2.6" fill="none" stroke="#800000" stroke-width=".4"/>
<g fill="none" stroke="#ff4040" stroke-width=".23">
<path d="M264.8 156.9h1.3M264.8 157h1.3M264.8 157.1h1.3M264.8 157.2h1.3M264.8 157.3h1.3M264.8 157.4h1.3M264.8 157.5h1.3M264.8 157.6h1.3M264.8 157.7h1.3M264.8 157.8h1.3M264.8 157.9h1.3M264.8 158h1.3"/>
<path d="M264.8 158.1h1.3M264.8 158.2h1.3"/>
</g>
<circle cx="328.9" cy="133.4" r=".5" fill="#004000" stroke="#004000" stroke-width=".4"/>
<path d="M341.7 146.1h5.1M343 147.4h2.5M344 148.6h.5M344.2 143.6v2.5" fill="none" stroke="#004000" stroke-width=".4"/>
<g font-size="3.4">
<text x="54.5" y="25.4">LCD3</text>
<text x="196.8" y="25.4">LCD4</text>
<text x="120.6" y="81.3">LCD2</text>
<text x="283.1" y="83.9">LCD1</text>
<text x="36.9" y="105.5">R1</text>
<text x="57.1" y="109.7">U1</text>
<text x="346.8" y="120.7">RV1</text>
<text x="69.2" y="142.3">D1</text>
<text x="82.5" y="144.3">R2</text>
<text x="292.8" y="155">D2</text>
<text x="267.9" y="157">R3</text>
<text x="244.1" y="181.7">DUINO1</text>
</g>
<g font-size="2.8" fill="#fff">
<text x="216" y="196.5">DIGITAL (~PWM)</text>
<text x="217.6" y="221.9">ANALOG IN</text>
</g>
<g font-size="2.7" fill="#fff">
<text x="223" y="191.2" transform="rotate(-90 223 191.2)">~</text>
<text x="230.7" y="191.2" transform="rotate(-90 230.7 191.2)">~</text>
<text x="207.8" y="197.6" transform="rotate(-90 207.8 197.6)">~</text>
<text x="210.4" y="196.3" transform="rotate(-90 210.4 196.3)">~</text>
<text x="212.9" y="192.5" transform="rotate(-90 212.9 192.5)">~</text>
<text x="225.6" y="192.5" transform="rotate(-90 225.6 192.5)">~</text>
</g>
<g font-size="2.4">
<text x="54.5" y="28.4">LM044L</text>
<text x="196.7" y="28.4">LM044L</text>
<text x="59.3" y="66" transform="rotate(-90 59.3 66)">1</text>
<text x="60.4" y="61" transform="rotate(-90 60.4 61)">VSS</text>
<text x="61.9" y="66" transform="rotate(-90 61.9 66)">2</text>
<text x="63" y="61" transform="rotate(-90 63 61)">VDD</text>
<text x="64.4" y="66" transform="rotate(-90 64.4 66)">3</text>
<text x="65.5" y="61" transform="rotate(-90 65.5 61)">VEE</text>
<text x="69.5" y="66" transform="rotate(-90 69.5 66)">4</text>
<text x="70.6" y="61" transform="rotate(-90 70.6 61)">RS</text>
<text x="72" y="66" transform="rotate(-90 72 66)">5</text>
<text x="73.1" y="61" transform="rotate(-90 73.1 61)">RW</text>
<text x="74.6" y="66" transform="rotate(-90 74.6 66)">6</text>
<text x="75.7" y="61" transform="rotate(-90 75.7 61)">E</text>
<text x="79.7" y="66" transform="rotate(-90 79.7 66)">7</text>
<text x="80.8" y="61" transform="rotate(-90 80.8 61)">D0</text>
<text x="82.2" y="66" transform="rotate(-90 82.2 66)">8</text>
<text x="83.3" y="61" transform="rotate(-90 83.3 61)">D1</text>
<text x="84.7" y="66" transform="rotate(-90 84.7 66)">9</text>
<text x="85.8" y="61" transform="rotate(-90 85.8 61)">D2</text>
<text x="88.4" y="61" transform="rotate(-90 88.4 61)">D3</text>
<text x="90.9" y="61" transform="rotate(-90 90.9 61)">D4</text>
<text x="93.5" y="61" transform="rotate(-90 93.5 61)">D5</text>
<text x="96" y="61" transform="rotate(-90 96 61)">D6</text>
<text x="98.5" y="61" transform="rotate(-90 98.5 61)">D7</text>
<text x="201.6" y="66" transform="rotate(-90 201.6 66)">1</text>
<text x="202.7" y="61" transform="rotate(-90 202.7 61)">VSS</text>
<text x="204.1" y="66" transform="rotate(-90 204.1 66)">2</text>
<text x="205.2" y="61" transform="rotate(-90 205.2 61)">VDD</text>
<text x="206.7" y="66" transform="rotate(-90 206.7 66)">3</text>
<text x="207.8" y="61" transform="rotate(-90 207.8 61)">VEE</text>
<text x="211.7" y="66" transform="rotate(-90 211.7 66)">4</text>
<text x="212.8" y="61" transform="rotate(-90 212.8 61)">RS</text>
<text x="214.3" y="66" transform="rotate(-90 214.3 66)">5</text>
<text x="215.4" y="61" transform="rotate(-90 215.4 61)">RW</text>
<text x="216.8" y="66" transform="rotate(-90 216.8 66)">6</text>
<text x="217.9" y="61" transform="rotate(-90 217.9 61)">E</text>
<text x="221.9" y="66" transform="rotate(-90 221.9 66)">7</text>
<text x="223" y="61" transform="rotate(-90 223 61)">D0</text>
<text x="224.4" y="66" transform="rotate(-90 224.4 66)">8</text>
<text x="225.5" y="61" transform="rotate(-90 225.5 61)">D1</text>
<text x="227" y="66" transform="rotate(-90 227 66)">9</text>
<text x="228.1" y="61" transform="rotate(-90 228.1 61)">D2</text>
<text x="230.6" y="61" transform="rotate(-90 230.6 61)">D3</text>
<text x="233.2" y="61" transform="rotate(-90 233.2 61)">D4</text>
<text x="235.7" y="61" transform="rotate(-90 235.7 61)">D5</text>
<text x="238.2" y="61" transform="rotate(-90 238.2 61)">D6</text>
<text x="240.8" y="61" transform="rotate(-90 240.8 61)">D7</text>
<text x="87.3" y="67.1" transform="rotate(-90 87.3 67.1)">10</text>
<text x="89.8" y="67" transform="rotate(-90 89.8 67)">11</text>
<text x="92.4" y="67.1" transform="rotate(-90 92.4 67.1)">12</text>
<text x="94.9" y="67.1" transform="rotate(-90 94.9 67.1)">13</text>
<text x="97.4" y="67.1" transform="rotate(-90 97.4 67.1)">14</text>
<text x="229.5" y="67.1" transform="rotate(-90 229.5 67.1)">10</text>
<text x="232.1" y="67" transform="rotate(-90 232.1 67)">11</text>
<text x="234.6" y="67.1" transform="rotate(-90 234.6 67.1)">12</text>
<text x="237.1" y="67.1" transform="rotate(-90 237.1 67.1)">13</text>
<text x="239.7" y="67.1" transform="rotate(-90 239.7 67.1)">14</text>
<text x="120.5" y="84.3">LM016L</text>
<text x="283.1" y="86.8">LM016L</text>
<text x="123.9" y="106.7" transform="rotate(-90 123.9 106.7)">LEDK</text>
<text x="126.5" y="106.7" transform="rotate(-90 126.5 106.7)">LEDA</text>
<text x="129" y="106.7" transform="rotate(-90 129 106.7)">D7</text>
<text x="131.6" y="106.7" transform="rotate(-90 131.6 106.7)">D6</text>
<text x="134.1" y="106.7" transform="rotate(-90 134.1 106.7)">D5</text>
<text x="136.6" y="106.7" transform="rotate(-90 136.6 106.7)">D4</text>
<text x="139.2" y="106.7" transform="rotate(-90 139.2 106.7)">D3</text>
<text x="141.7" y="106.7" transform="rotate(-90 141.7 106.7)">D2</text>
<text x="144.3" y="106.7" transform="rotate(-90 144.3 106.7)">D1</text>
<text x="146.8" y="106.7" transform="rotate(-90 146.8 106.7)">D0</text>
<text x="151.9" y="106.7" transform="rotate(-90 151.9 106.7)">E</text>
<text x="154.4" y="106.7" transform="rotate(-90 154.4 106.7)">RW</text>
<text x="157" y="106.7" transform="rotate(-90 157 106.7)">RS</text>
<text x="162" y="106.7" transform="rotate(-90 162 106.7)">VEE</text>
<text x="164.6" y="106.7" transform="rotate(-90 164.6 106.7)">VDD</text>
<text x="167.1" y="106.7" transform="rotate(-90 167.1 106.7)">VSS</text>
<text x="36.8" y="108.4">10k</text>
<text x="52.5" y="112.7">11</text>
<text x="58.5" y="113.8">SH_CP</text>
<text x="73.5" y="113.8">Q0</text>
<text x="80.1" y="112.7">15</text>
<text x="125.1" y="112.8" transform="rotate(-90 125.1 112.8)">16</text>
<text x="127.7" y="112.8" transform="rotate(-90 127.7 112.8)">15</text>
<text x="130.2" y="112.8" transform="rotate(-90 130.2 112.8)">14</text>
<text x="132.8" y="112.8" transform="rotate(-90 132.8 112.8)">13</text>
<text x="135.3" y="112.8" transform="rotate(-90 135.3 112.8)">12</text>
<text x="137.8" y="112.7" transform="rotate(-90 137.8 112.7)">11</text>
<text x="140.4" y="112.8" transform="rotate(-90 140.4 112.8)">10</text>
<text x="142.9" y="111.7" transform="rotate(-90 142.9 111.7)">9</text>
<text x="145.5" y="111.7" transform="rotate(-90 145.5 111.7)">8</text>
<text x="148" y="111.7" transform="rotate(-90 148 111.7)">7</text>
<text x="153.1" y="111.7" transform="rotate(-90 153.1 111.7)">6</text>
<text x="155.6" y="111.7" transform="rotate(-90 155.6 111.7)">5</text>
<text x="158.2" y="111.7" transform="rotate(-90 158.2 111.7)">4</text>
<text x="163.2" y="111.7" transform="rotate(-90 163.2 111.7)">3</text>
<text x="165.8" y="111.7" transform="rotate(-90 165.8 111.7)">2</text>
<text x="168.3" y="111.7" transform="rotate(-90 168.3 111.7)">1</text>
<text x="286.5" y="109.2" transform="rotate(-90 286.5 109.2)">LEDK</text>
<text x="289" y="109.2" transform="rotate(-90 289 109.2)">LEDA</text>
<text x="291.6" y="109.2" transform="rotate(-90 291.6 109.2)">D7</text>
<text x="294.1" y="109.2" transform="rotate(-90 294.1 109.2)">D6</text>
<text x="296.7" y="109.2" transform="rotate(-90 296.7 109.2)">D5</text>
<text x="299.2" y="109.2" transform="rotate(-90 299.2 109.2)">D4</text>
<text x="301.7" y="109.2" transform="rotate(-90 301.7 109.2)">D3</text>
<text x="304.3" y="109.2" transform="rotate(-90 304.3 109.2)">D2</text>
<text x="306.8" y="109.2" transform="rotate(-90 306.8 109.2)">D1</text>
<text x="309.4" y="109.2" transform="rotate(-90 309.4 109.2)">D0</text>
<text x="314.4" y="109.2" transform="rotate(-90 314.4 109.2)">E</text>
<text x="317" y="109.2" transform="rotate(-90 317 109.2)">RW</text>
<text x="319.5" y="109.2" transform="rotate(-90 319.5 109.2)">RS</text>
<text x="324.6" y="109.2" transform="rotate(-90 324.6 109.2)">VEE</text>
<text x="327.1" y="109.2" transform="rotate(-90 327.1 109.2)">VDD</text>
<text x="329.7" y="109.2" transform="rotate(-90 329.7 109.2)">VSS</text>
<text x="52.4" y="115.2">14</text>
<text x="58.5" y="116.3">DS</text>
<text x="73.5" y="116.3">Q1</text>
<text x="73.5" y="118.9">Q2</text>
<text x="80.1" y="115.2">1</text>
<text x="80.1" y="117.8">2</text>
<text x="287.7" y="115.4" transform="rotate(-90 287.7 115.4)">16</text>
<text x="290.2" y="115.4" transform="rotate(-90 290.2 115.4)">15</text>
<text x="292.8" y="115.4" transform="rotate(-90 292.8 115.4)">14</text>
<text x="295.3" y="115.3" transform="rotate(-90 295.3 115.3)">13</text>
<text x="297.9" y="115.4" transform="rotate(-90 297.9 115.4)">12</text>
<text x="300.4" y="115.2" transform="rotate(-90 300.4 115.2)">11</text>
<text x="302.9" y="115.4" transform="rotate(-90 302.9 115.4)">10</text>
<text x="305.5" y="114.2" transform="rotate(-90 305.5 114.2)">9</text>
<text x="308" y="114.2" transform="rotate(-90 308 114.2)">8</text>
<text x="310.6" y="114.2" transform="rotate(-90 310.6 114.2)">7</text>
<text x="315.6" y="114.2" transform="rotate(-90 315.6 114.2)">6</text>
<text x="318.2" y="114.2" transform="rotate(-90 318.2 114.2)">5</text>
<text x="320.7" y="114.2" transform="rotate(-90 320.7 114.2)">4</text>
<text x="325.8" y="114.2" transform="rotate(-90 325.8 114.2)">3</text>
<text x="328.3" y="114.2" transform="rotate(-90 328.3 114.2)">2</text>
<text x="330.9" y="114.2" transform="rotate(-90 330.9 114.2)">1</text>
<text x="52.4" y="120.3">12</text>
<text x="58.5" y="121.4">ST_CP</text>
<text x="73.5" y="121.4">Q3</text>
<text x="73.5" y="123.9">Q4</text>
<text x="80.1" y="120.3">3</text>
<text x="80.1" y="122.8">4</text>
<text x="80.1" y="125.4">5</text>
<text x="346.7" y="123.7">1k</text>
<text x="52.4" y="130.5">10</text>
<text x="58.5" y="131.6">MR</text>
<text x="73.5" y="126.5">Q5</text>
<text x="73.5" y="129">Q6</text>
<text x="73.5" y="131.6">Q7</text>
<text x="80.1" y="127.9">6</text>
<text x="80.1" y="130.5">7</text>
<text x="52.4" y="133">13</text>
<text x="58.5" y="134.1">OE</text>
<text x="73.1" y="134.1">Q7'</text>
<text x="80.1" y="133">9</text>
<text x="57" y="138">74HC595</text>
<text x="82.4" y="149.2">330R</text>
<text x="69.2" y="151.3">LED-GREEN</text>
<text x="267.8" y="161.9">330R</text>
<text x="292.7" y="164">LED-GREEN</text>
<text x="201.6" y="176.5" transform="rotate(-90 201.6 176.5)">13</text>
<text x="204.1" y="176.6" transform="rotate(-90 204.1 176.6)">12</text>
<text x="206.7" y="176.6" transform="rotate(-90 206.7 176.6)">11</text>
<text x="209.2" y="176.6" transform="rotate(-90 209.2 176.6)">10</text>
<text x="211.7" y="176.6" transform="rotate(-90 211.7 176.6)">9</text>
<text x="214.3" y="176.5" transform="rotate(-90 214.3 176.5)">8</text>
<text x="219.4" y="176.6" transform="rotate(-90 219.4 176.6)">7</text>
<text x="221.9" y="176.5" transform="rotate(-90 221.9 176.5)">6</text>
<text x="224.4" y="176.6" transform="rotate(-90 224.4 176.6)">5</text>
<text x="227" y="176.5" transform="rotate(-90 227 176.5)">4</text>
<text x="229.5" y="176.6" transform="rotate(-90 229.5 176.6)">3</text>
<text x="232.1" y="176.6" transform="rotate(-90 232.1 176.6)">2</text>
<text x="234.6" y="176.5" transform="rotate(-90 234.6 176.5)">1</text>
<text x="237.1" y="176.6" transform="rotate(-90 237.1 176.6)">0</text>
<text x="197.6" y="186" transform="rotate(-90 197.6 186)">AREF</text>
<text x="244.1" y="184.6">ARDUINO UNO R3</text>
<text x="202.7" y="189.2" transform="rotate(-90 202.7 189.2)">PB5/SCK</text>
<text x="205.2" y="190.1" transform="rotate(-90 205.2 190.1)">PB4/MISO</text>
<text x="212.8" y="190.6" transform="rotate(-90 212.8 190.6)">PB1/OC1A</text>
<text x="220.5" y="189.6" transform="rotate(-90 220.5 189.6)">PD7/AIN1</text>
<text x="223" y="189.6" transform="rotate(-90 223 189.6)">PD6/AIN0</text>
<text x="225.5" y="187.5" transform="rotate(-90 225.5 187.5)">PD5/T1</text>
<text x="230.6" y="189.6" transform="rotate(-90 230.6 189.6)">PD3/INT1</text>
<text x="233.2" y="189.6" transform="rotate(-90 233.2 189.6)">PD2/INT0</text>
<text x="207.8" y="196.4" transform="rotate(-90 207.8 196.4)">PB3/MOSI/OC2A</text>
<text x="210.3" y="193.9" transform="rotate(-90 210.3 193.9)">PB2/SS/OC1B</text>
<text x="215.4" y="195.8" transform="rotate(-90 215.4 195.8)">PB0/ICP1/CLKO</text>
<text x="228.1" y="192.4" transform="rotate(-90 228.1 192.4)">PD4/T0/XCK</text>
<text x="278.4" y="198.4">RXD</text>
<text x="278.4" y="203.4">TXD</text>
<text x="278.4" y="208.5">RTS</text>
<text x="278.4" y="213.6">CTS</text>
<text x="206.5" y="233.7" transform="rotate(-90 206.5 233.7)">RESET</text>
<text x="224.3" y="233.7" transform="rotate(-90 224.3 233.7)">PC0/ADC0</text>
<text x="226.8" y="233.7" transform="rotate(-90 226.8 233.7)">PC1/ADC1</text>
<text x="229.4" y="233.7" transform="rotate(-90 229.4 233.7)">PC2/ADC2</text>
<text x="231.9" y="233.7" transform="rotate(-90 231.9 233.7)">PC3/ADC3</text>
<text x="234.4" y="233.7" transform="rotate(-90 234.4 233.7)">PC4/ADC4/SDA</text>
<text x="237" y="233.7" transform="rotate(-90 237 233.7)">PC5/ADC5/SCL</text>
<text x="223.2" y="240" transform="rotate(-90 223.2 240)">A0</text>
<text x="225.7" y="240" transform="rotate(-90 225.7 240)">A1</text>
<text x="228.3" y="240" transform="rotate(-90 228.3 240)">A2</text>
<text x="230.8" y="240" transform="rotate(-90 230.8 240)">A3</text>
<text x="233.3" y="240" transform="rotate(-90 233.3 240)">A4</text>
<text x="235.9" y="240" transform="rotate(-90 235.9 240)">A5</text>
</g>
<g font-size="2.4" fill="#fff">
<text x="235.7" y="193.1" transform="rotate(-90 235.7 193.1)">TX PD1/TXD</text>
<text x="238.2" y="193.2" transform="rotate(-90 238.2 193.2)">RX PD0/RXD</text>
</g>
<text font-size="2.2" fill="#0085e8" x="187.2" y="219.1">microcontrolandos.blogspot.com</text>
<g font-size="1.7" fill="#fff">
<text x="218.8" y="207.9" transform="rotate(-180 218.8 207.9)">1121</text>
<text x="227" y="206.6" transform="rotate(-180 227 206.6)">ATMEGA328P-PU</text>
</g>
<text font-size="1.6" fill="#c00000" x="343.7" y="121.8" transform="rotate(90 343.7 121.8)">50%</text>
</svg>
